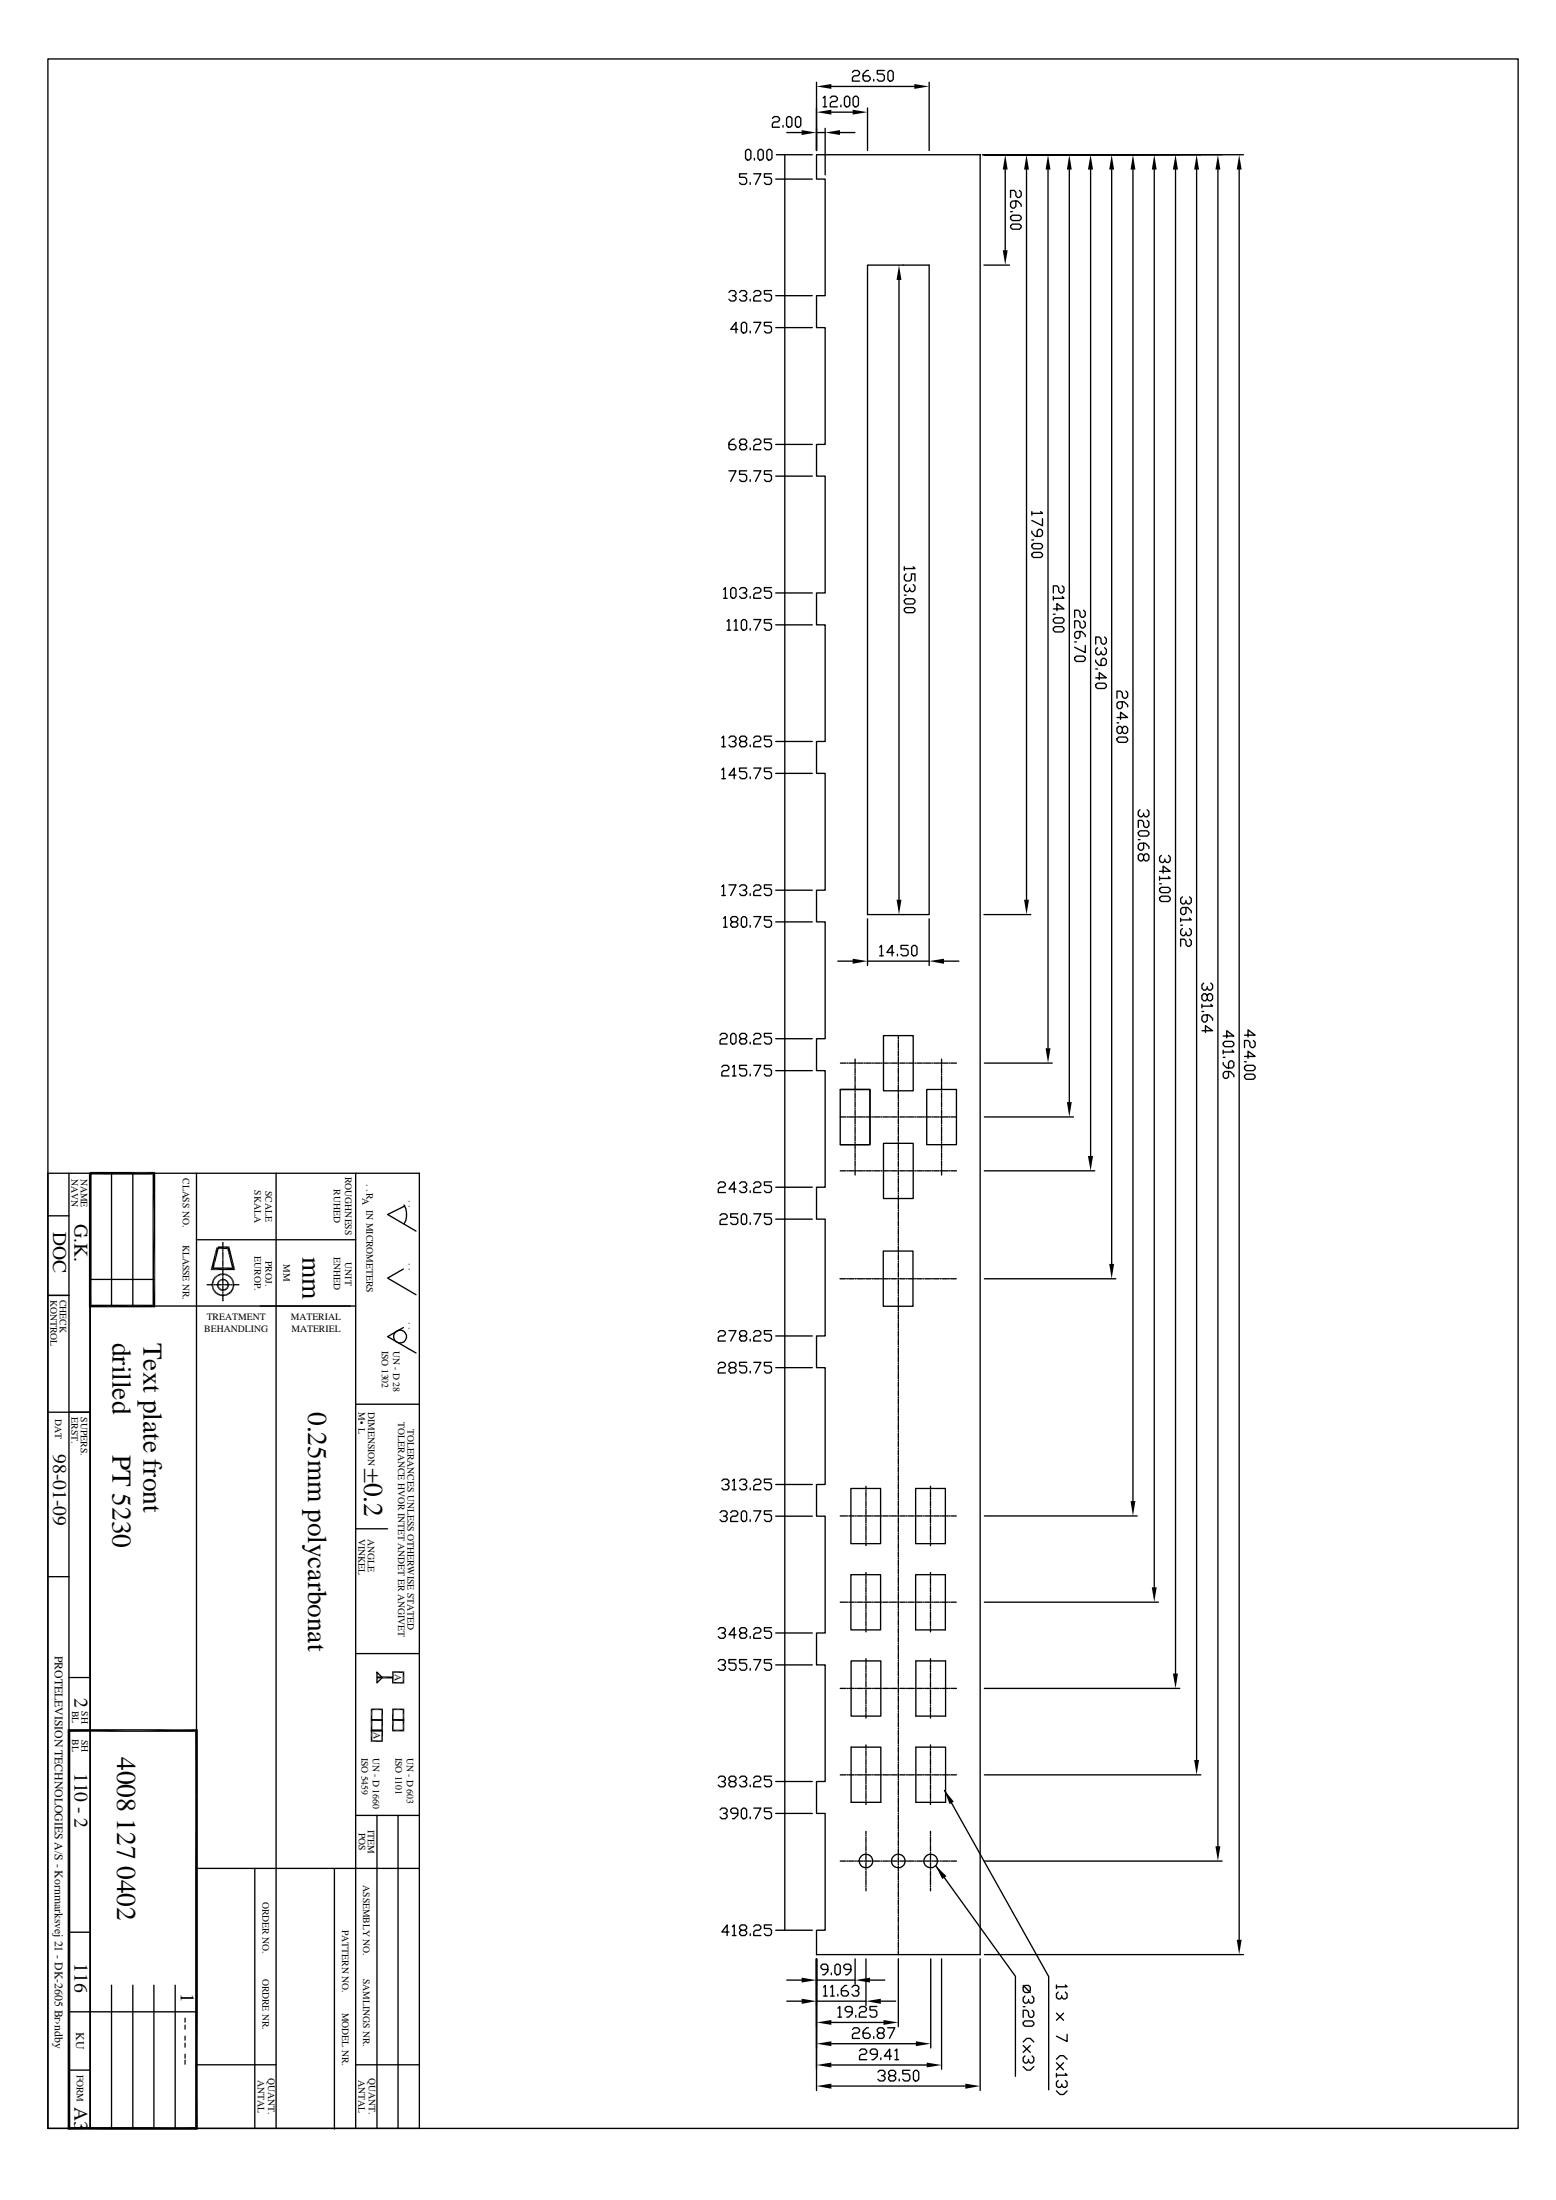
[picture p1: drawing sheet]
<svg xmlns="http://www.w3.org/2000/svg" width="297mm" height="420mm" viewBox="0 0 297 420" stroke-linecap="round" stroke-linejoin="round" font-family="sans-serif">
<g fill="none" stroke="#000" stroke-width=".25">
<path d="M9.1 11.3h280.7v395.2h-280.7zM155.9 15.7v13M157.1 18.7l.4-.3v2M158.5 18.7l.3-.3h.7l.4 .3v.4l-.4 .3h-.7l-.3 .3v.7h1.4M158.7 16.5h15.8M161.2 18.7l.3-.3h.4l.3 .3v1.4l-.3 .3h-.4l-.3-.3zM162.7 13.8l.4-.3h.6l.4 .3v.3l-.4 .4h-.6l-.4 .3v.7h1.4M162.9 18.7l.3-.3h.3l.4 .3v1.4l-.4 .3h-.3l-.3-.3zM165.8 13.5h-.4l-.6 .6v1.1l.3 .3h.7l.3-.3v-.4l-.3-.3h-1M166.8 15.2v.3M168.8 13.5h-1.3v.6h1l.3 .4v.7l-.3 .3h-.7l-.3-.3M169.5 13.8l.3-.3h.4l.3 .3v1.4l-.3 .3h-.4l-.3-.3z"/>
<path d="M177.4 15.7v13M142.3 28.9l.4-.4h.3l.3 .4v1.3l-.3 .4h-.3l-.4-.4zM142.5 33.2h-1.3v.7h1l.3 .3v.7l-.3 .3h-.7l-.3-.3M143.2 34.9v.3M143.9 33.2h1.3l-1 2M144 30.2v.4M144.7 28.9l.3-.4h.4l.3 .4v1.3l-.3 .4h-.4l-.3-.4zM146.7 28.5h.3l.4 .4v1.3l-.4 .4h-.3l-.3-.4v-1.3zM147.3 33.2h-1.4v.7h1l.4 .3v.7l-.4 .3h-.6l-.4-.3M147.4 22.6l.4-.3h.7l.3 .3v.3l-.3 .4h-.7l-.4 .3v.7h1.4M148.1 34.2h7M148.2 29.5h6.9"/>
<path d="M149.5 24v.3M149.8 29.5v339.1M150.2 25.3h2.8M150.5 22.3h.3l.4 .3v1.4l-.4 .3h-.3l-.3-.3v-1.4zM152.2 22.3h.3l.4 .3v1.4l-.4 .3h-.3l-.4-.3v-1.4zM155.9 29.5h31.2v343.8h-31.2v-4.7h1.6v-22.3h-1.6v-6.1h1.6v-22.2h-1.6v-6.1h1.6v-22.3h-1.6v-6.1h1.6v-22.3h-1.6v-6.1h1.6v-22.3h-1.6v-6.1h1.6v-22.2h-1.6v-6.1h1.6v-22.3h-1.6v-6.1h1.6v-22.3h-1.6v-6.1h1.6v-22.3h-1.6v-6.1h1.6v-22.3h-1.6v-6h1.6v-22.3h-1.6v-6.1h1.6v-22.3h-1.6zM155.9 25.3h1.6M157.1 20.4h.7M157.5 24.5v8.9M158.7 21.4h4.1M160.4 25.3h2.8M160.5 20.1v.3"/>
<path d="M165.6 20.6v8.1M187.5 29.5h49.9M191.9 32.4v15.4M193.9 38.4v1l-.3 .4h-.3l-.4-.4v-.7l.4-.3h1l.6 .7v.3M194.6 36.4l.3 .3v.7l-.3 .3h-.3l-.4-.3v-.7l-.3-.3h-.7v1.3M196 32.4v139.4M200.1 32.4v167.8M204.1 32.4v178.1M208.2 32.4v188.4M212.2 32.4v209M216.3 32.4v254.3M220.3 32.4v270.7"/>
<path d="M224.4 32.4v287.2M228.4 32.4v303.7M232.5 32.4v320.2M236.6 32.4v338.1M139.1 55.8l.4-.3h.7l.3 .3v.4l-.3 .3h-.4M140.2 56.5l.3 .3v.3l-.3 .4h-.7l-.4-.4M141.2 55.8l.3-.3h.7l.3 .3v.4l-.3 .3h-.3M142.2 56.5l.3 .3v.3l-.3 .4h-.7l-.3-.4M143.2 57.1v.4M143.9 55.8l.3-.3h.7l.3 .3v.4l-.3 .3h-.7l-.3 .3v.7h1.3M147.3 55.5h-1.4v.7h1l.4 .3v.6l-.4 .4h-.6l-.4-.4M148.1 56.5h7"/>
<path d="M165.6 50.6h11.8v124.1h-11.8zM171.6 53.5v118.3M172.4 50.6h.1M187.8 50.6h4.9M192.9 41.4l.4-.3h1.3l.3 .3v.4l-.3 .3h-1.3l-.4-.3zM192.9 43.1l.4-.3h1.3l.3 .3v.3l-.3 .4h-1.3l-.4-.4zM192.9 40.4h.4M140.8 62.9h-1.3l1-1.3v2M141.9 61.6h.3l.3 .3v1.3l-.3 .4h-.3l-.4-.4v-1.3zM143.2 63.2v.4M143.9 61.6h1.3l-1 2M147.3 61.6h-1.4v.6h1l.4 .4v.6l-.4 .4h-.6l-.4-.4"/>
<path d="M148.1 62.6h7M139.1 89.9h1.4l-1 2M140.2 83.9h-.4l-.7 .6v1.1l.4 .3h.7l.3-.3v-.4l-.3-.3h-1.1M141.5 84.9l-.3-.4v-.3l.3-.3h.7l.3 .3v.3l-.3 .4h-.7l-.3 .3v.4l.3 .3h.7l.3-.3v-.4l-.3-.3M142.5 89.9h-1.3v.7h1l.3 .3v.7l-.3 .3h-.7l-.3-.3M143.2 85.6v.3M143.2 91.6v.3M143.9 89.9h1.3l-1 2M143.9 84.2l.3-.3h.7l.3 .3v.3l-.3 .4h-.7l-.3 .3v.7h1.3M147.3 89.9h-1.4v.7h1l.4 .3v.7l-.4 .3h-.6l-.4-.3M147.3 83.9h-1.4v.6h1l.4 .4v.7l-.4 .3h-.6l-.4-.3M148.1 90.9h7"/>
<path d="M148.1 84.9h7M197 97.7v.7M198.7 97.7l.3 .3h-2M199 99.1v1.3l-2-1M138.1 112.6l.4-.4v2.1M138.1 114.3h.7M138.8 118.7l.3-.4v2.1M139.8 112.2h.4l.3 .4v1.3l-.3 .4h-.4l-.3-.4v-1.3zM140.2 118.7l.3-.4v2.1M141.2 112.6l.3-.4h.7l.3 .4v.3l-.3 .3h-.3M141.5 118.7l.4-.4h.3l.3 .4v1.3l-.3 .4h-.3l-.4-.4zM142.2 113.2l.3 .4v.3l-.3 .4h-.7l-.3-.4"/>
<path d="M143.2 113.9v.4M143.9 118.3h1.3l-1 2.1M143.9 112.6l.3-.4h.7l.3 .4v.3l-.3 .3h-.7l-.3 .4v.7h1.3M147.3 118.3h-1.4v.7h1l.4 .3v.7l-.4 .4h-.6l-.4-.4M147.3 112.2h-1.4v.7h1l.4 .3v.7l-.4 .4h-.6l-.4-.4M148.1 119.3h7M148.1 113.2h7M172.6 114.7l.4-.4h1.3l.4 .4v.3l-.4 .4h-1.3l-.4-.4zM172.6 116.3l.4-.3h1.3l.4 .3v.4l-.4 .3h-1.3l-.4-.3zM172.6 108.2v.7M172.6 113.7h.4M173 109.6l-.4 .3v.7l.4 .4h.7l.3-.4v-1h.7v1.4"/>
<path d="M173 111.6l-.4 .4v.6l.4 .4h.3l.4-.4M174.3 108.2l.4 .4h-2.1M174.3 111.6l.4 .4v.6l-.4 .4h-.3l-.3-.4v-.3M197 101.4v.4l.7 .6h1l.3-.3v-.7l-.3-.3h-.4l-.3 .3v1M197 104.1l.3-.3h1.4l.3 .3v.4l-.3 .3h-1.4l-.3-.3zM197 105.8l.3-.3h1.4l.3 .3v.4l-.3 .3h-1.4l-.3-.3zM197 103.1h.3M201.1 116.3h2l-1.3-1v1.3M201.1 118.3l.3-.3h1.4l.3 .3v.4l-.3 .3h-1.4l-.3-.3zM201.1 113.9v.7M201.1 117.3h.3M202.8 111.9l.3 .3v.7l-.3 .3h-.4l-.3-.3v-.7l-.3-.3h-.7v1.3"/>
<path d="M202.8 113.9l.3 .4h-2M206.8 116.5l.4 .4v.7l-.4 .3h-.3l-.3-.3v-.7l-.4-.4h-.7v1.4M206.8 118.6l.4 .3v.7l-.4 .3h-.3l-.3-.3v-.7l-.4-.3h-.7v1.3M138.8 120.4h.7M140.2 120.4h.6M143.2 120v.4M201.1 120l.3-.3h1.4l.3 .3v.4l-.3 .3h-1.4l-.3-.3zM205.1 125.6l.4-.3h1.3l.4 .3v.4l-.4 .3h-1.3l-.4-.3zM205.1 122.6h.4M206.2 120.6v1l-.4 .3h-.3l-.4-.3v-.7l.4-.3h1l.7 .7v.3M207.2 123.3v1.3l-2.1-1M209.2 126.1v.3l.6 .7h1.1l.3-.4v-.6l-.3-.4h-.4l-.3 .4v1"/>
<path d="M209.2 129.5h2l-1.4-1.1v1.4M209.2 130.8l.3-.3h1.4l.3 .3v.3l-.3 .4h-1.4l-.3-.4zM209.2 127.8h.3M209.5 123.7l-.3 .3v.7l.3 .4h.3l.4-.4M210.9 121.7l.3 .3v.7l-.3 .3h-.4l-.3-.3v-.7l-.4-.3h-.6v1.3M210.9 123.7l.3 .3v.7l-.3 .4h-.4l-.3-.4v-.3M213.2 137h2.1l-1.4-1v1.4M213.2 138h.4M214.2 134v1l-.3 .3h-.3l-.4-.3v-.7l.4-.3h1l.7 .7v.3M214.2 139.1l.4-.4h.3l.4 .4v.6l-.4 .4h-.3l-.4-.4v-.6l-.3-.4h-.3l-.4 .4v.6l.4 .4h.3l.3-.4M214.9 132l.4 .3v.7l-.4 .4h-.3l-.4-.4v-.7l-.3-.3h-.7v1.4M137.8 147l.3-.3v2"/>
<path d="M137.8 140.9l.3-.3v2M137.8 148.7h.7M137.8 142.6h.7M139.1 140.9l.4-.3h.7l.3 .3v.4l-.3 .3h-.4M140.2 141.6l.3 .3v.4l-.3 .3h-.7l-.4-.3M140.5 148h-1.4l1.1-1.3v2M141.5 141.6l-.3-.3v-.4l.3-.3h.7l.3 .3v.4l-.3 .3h-.7l-.3 .3v.4l.3 .3h.7l.3-.3v-.4l-.3-.3M142.5 146.7h-1.3v.7h1l.3 .3v.7l-.3 .3h-.7l-.3-.3M143.2 142.3v.3M143.2 148.4v.3M143.9 146.7h1.3l-1 2M143.9 140.9l.3-.3h.7l.3 .3v.4l-.3 .3h-.7l-.3 .3v.7h1.3"/>
<path d="M147.3 146.7h-1.4v.7h1l.4 .3v.7l-.4 .3h-.6l-.4-.3M147.3 140.6h-1.4v.7h1l.4 .3v.7l-.4 .3h-.6l-.4-.3M148.1 147.7h7M148.1 141.6h7M213.6 140.8h1.3l.4 .3v.3l-.4 .4h-1.3l-.4-.4v-.3zM217.3 159l.3-.3h1.4l.3 .3v.3l-.3 .4h-1.4l-.3-.4zM217.6 154.6l-.3 .4v.7l.3 .3h.4l.3-.3M219 154.6l.3 .4v.7l-.3 .3h-.3l-.4-.3v-.4M219 156.7l.3 .3v.7l-.3 .3h-.3l-.4-.3v-.7l-.3-.3h-.7v1.3M137.8 169.3l.3-.3v2M137.8 171h.7M138.1 175.4l.4-.4v2.1"/>
<path d="M138.1 177.1h.7M139.1 169h1.4l-1 2M139.8 176.1l-.3-.4v-.3l.3-.4h.7l.3 .4v.3l-.3 .4h-.7l-.3 .3v.3l.3 .4h.7l.3-.4v-.3l-.3-.3M141.2 169.3l.3-.3h.7l.3 .3v.4l-.3 .3h-.3M141.5 175.4l.4-.4h.3l.3 .4v1.3l-.3 .4h-.3l-.4-.4zM142.2 170l.3 .3v.4l-.3 .3h-.7l-.3-.3M143.2 170.7v.3M143.2 176.7v.4M143.9 175h1.3l-1 2.1M143.9 169.3l.3-.3h.7l.3 .3v.4l-.3 .3h-.7l-.3 .3v.7h1.3M147.3 175h-1.4v.7h1l.4 .4v.6l-.4 .4h-.6l-.4-.4M147.3 169h-1.4v.7h1l.4 .3v.7l-.4 .3h-.6l-.4-.3"/>
<path d="M148.1 176.1h7M148.1 170h7M165.6 175.5v8.9M172.4 174.7h.1M177.4 175.5v8.9M187.8 174.7h9M217.3 160.4h.3M218.3 161v1.1l-.3 .3h-.4l-.3-.3v-.7l.3-.4h1.1l.6 .7v.4M218.3 163.4l.4-.3h.3l.3 .3v.7l-.3 .3h-.3l-.4-.3v-.7l-.3-.3h-.4l-.3 .3v.7l.3 .3h.4l.3-.3M221.4 166.4h2l-1.4-1v1.4M221.4 167.4v.7M221.4 168.8h.3"/>
<path d="M221.7 163.4l-.3 .3v.7l.3 .3h.3l.4-.3M221.7 169.5h1.4l.3 .3v.3l-.3 .4h-1.4l-.3-.4v-.3zM221.7 171.2h1.4l.3 .3v.3l-.3 .4h-1.4l-.3-.4v-.3zM223.1 163.4l.3 .3v.7l-.3 .3h-.4l-.3-.3v-.4M223.1 167.4l.3 .4h-2M225.4 175.3v.7M225.4 176.7h.3M225.7 171.3l-.3 .3v.7l.3 .3h.4l.3-.3M225.7 177.3l-.3 .4v.7l.3 .3h.4l.3-.3M226.4 173.3v1l-.3 .4h-.4l-.3-.4v-.6l.3-.4h1l.7 .7v.3M227.1 171.3l.3 .3v.7l-.3 .3h-.4l-.3-.3v-.3M227.1 175.3l.3 .4h-2"/>
<path d="M227.1 177.3l.3 .4v.7l-.3 .3h-.4l-.3-.3v-.4M227.1 179.4l.3 .3v.7l-.3 .3h-.4l-.3-.3v-.7l-.3-.3h-.7v1.3M137.5 197.7l.3-.3h.7l.3 .3v.3l-.3 .4h-.7l-.3 .3v.7h1.3M139.8 197.4h.4l.3 .3v1.4l-.3 .3h-.4l-.3-.3v-1.4zM141.5 198.4l-.3-.4v-.3l.3-.3h.7l.3 .3v.3l-.3 .4h-.7l-.3 .3v.4l.3 .3h.7l.3-.3v-.4l-.3-.3M143.2 199.1v.3M143.9 197.7l.3-.3h.7l.3 .3v.3l-.3 .4h-.7l-.3 .3v.7h1.3M147.3 197.4h-1.4v.6h1l.4 .4v.7l-.4 .3h-.6l-.4-.3M148.1 198.4h7M159.9 183.6h2.9M165.6 183.6h11.8M167.9 180.9l.4-.3v1.9"/>
<path d="M167.9 182.5h.7M168.7 197.8h5.6v10.5h-5.6zM170.6 181.9h-1.3l1-1.3v1.9M171.3 182.2v.3M171.5 197.8v.7M171.5 198.7v.2M171.5 199.1v1M173.4 180.6h-1.4v.6h1l.4 .4v.6l-.4 .3h-.7l-.3-.3M174.4 180.6h.3l.3 .3v1.3l-.3 .3h-.3l-.4-.3v-1.3zM180.2 183.6h2.8M229.4 196.8h2.1l-1.4-.9v1.3M229.4 191.8v.7"/>
<path d="M229.4 193.2h.4M229.8 187.7l-.4 .4v.7l.4 .3h.3l.4-.3M230.5 190.1l.3-.3h.3l.4 .3v.7l-.4 .3h-.3l-.3-.3v-.7l-.4-.3h-.3l-.4 .3v.7l.4 .3h.3l.4-.3M230.5 193.8v1.1l-.4 .3h-.3l-.4-.3v-.7l.4-.4h1l.7 .7v.4M231.1 187.7l.4 .4v.7l-.4 .3h-.3l-.3-.3v-.4M231.1 191.8l.4 .4h-2.1M233.5 197.9h2l-1.3-1.1v1.4M233.5 199.2l.3-.3h1.4l.3 .3v.4l-.3 .3h-1.4l-.3-.3zM237.6 197.7h2l-1.3-1v1.3M239.3 198.7l.3 .4v.6l-.3 .4h-.4l-.3-.4v-.6l-.3-.4h-.7v1.4M137.8 203.8l.3-.3h.7l.3 .3v.3l-.3 .4h-.7l-.3 .3v.7h1.3M139.8 203.8l.4-.3v2"/>
<path d="M139.8 205.5h.7M142.5 203.5h-1.3v.6h1l.3 .4v.6l-.3 .4h-.7l-.3-.4M143.2 205.1v.4M143.9 203.5h1.3l-1 2M147.3 203.5h-1.4v.6h1l.4 .4v.6l-.4 .4h-.6l-.4-.4M148.1 204.5h7M160.4 208.1h5.7v10.5h-5.7zM160.4 208.1h5.7v10.5h-5.7M160.4 213.3h1.1M160.4 203h1.1M161.7 203h.2M161.7 213.3h.2"/>
<path d="M162.1 213.3h1M162.1 203h1M163.2 202.3v1M163.2 203.5v.2M163.2 203.9v1M163.2 205.1v.2M163.2 205.5v1M163.2 206.8v.1M163.2 207.1v1.1M163.2 208.4v.2M163.2 208.8v1M163.2 210v.2"/>
<path d="M163.2 210.4v1M163.2 211.6v.2M163.2 212v1M163.2 213.2v.2M163.2 213.6v1M163.2 214.8v.3M163.2 215.3v1M163.2 216.5v.2M163.2 216.9v1M163.2 218.1v.2M163.2 218.5v1M163.2 219.7v.2"/>
<path d="M163.3 203h.2M163.3 213.3h.2M163.7 203h1M163.7 213.3h1M164.9 213.3h.2M164.9 203h.2M165.3 203h1M165.3 213.3h1M166.5 203h.3M166.5 213.3h.2M166.9 213.3h1M167 203h1"/>
<path d="M168.1 203h.3M168.1 213.3h.3M168.6 203h1M168.6 213.3h1M168.7 218.4h5.6v10.5h-5.6zM169.8 213.3h.2M169.8 203h.2M170.2 203h1M170.2 213.3h1M171.4 203h.2M171.4 213.3h.2M171.5 200.3v.2"/>
<path d="M171.5 200.7v1M171.5 201.9v.2M171.5 202.3v1M171.5 203.5v.3M171.5 204v1M171.5 205.1v.3M171.5 205.6v1M171.5 206.8v.2M171.5 207.2v1M171.5 208.4v.2M171.5 208.8v1M171.5 210v.2"/>
<path d="M171.5 210.4v1.1M171.5 211.7v.1M171.5 212v1.1M171.5 213.3v.2M171.5 213.7v1M171.5 214.9v.2M171.5 215.3v1M171.5 216.5v.2M171.5 216.9v1M171.5 218.1v.3M171.5 218.5v1M171.5 219.8v.2"/>
<path d="M171.8 213.3h1M171.8 203h1M173 203h.2M173 213.3h.2M173.4 213.3h1M173.4 203h1.1M174.6 213.3h.2M174.7 203h.1M175 203h1.1M175 213.3h1.1M176.2 213.3h.2M176.3 203h.2"/>
<path d="M176.7 203h1M176.7 213.3h1M176.9 208.1h5.7v10.5h-5.7zM177.9 203h.2M177.9 213.3h.2M178.3 213.3h1M178.3 203h1M179.5 203h.2M179.5 213.3h.2M179.7 202.3v1M179.7 203.5v.2M179.7 203.9v1"/>
<path d="M179.7 205.1v.2M179.7 205.5v1M179.7 206.8v.1M179.7 207.1v1.1M179.7 208.4v.2M179.7 208.8v1M179.7 210v.2M179.7 210.4v1M179.7 211.6v.2M179.7 212v1M179.7 213.2v.2M179.7 213.6v1"/>
<path d="M179.7 214.8v.3M179.7 215.3v1M179.7 216.5v.2M179.7 216.9v1M179.7 218.1v.2M179.7 218.5v1M179.7 219.7v.2M179.9 203h1M179.9 213.3h1M181.1 213.3h.2M181.1 203h.3M181.5 203h1.1"/>
<path d="M181.5 213.3h1.1M187.9 203h13M187.9 213.3h17M233.5 202.9v.4l.7 .7h1l.3-.4v-.7l-.3-.3h-.3l-.4 .3v1.1M233.5 200.6v.7M233.5 201.9h.3M234.5 204.6v1.1l-.3 .3h-.4l-.3-.3v-.7l.3-.4h1.1l.6 .7v.4M235.2 200.6l.3 .3h-2M237.6 201.8h2l-1.3-1.1v1.4M237.6 203.8l.3-.3h1.4l.3 .3v.3l-.3 .4h-1.4l-.3-.4zM237.6 205.5l.3-.4h1.4l.3 .4v.3l-.3 .3h-1.4l-.3-.3zM237.6 202.8h.3"/>
<path d="M9.1 232.2h4.1M9.1 224.1h71v182.4h-71zM13.2 224.1v182.4M17.2 224.1v182.4v-182.4M17.2 224.1v45.6h-4M21.3 224.1v25.3M25.4 224.1v25.3M37.5 236.8h30.4M37.5 224.1v182.4M42.5 237.3v1.2M42.5 238.7v.2M42.5 239.1v1"/>
<path d="M52.7 224.1v182.4M67.9 224.1v182.4M77.1 230.1a3.7 3.7 0 0 1 0 3.7M77.3 230.3l-3.3 1.6 5.4 3.2M137.1 226.1l.4-.4h.6l.4 .4v.3l-.4 .3h-.6l-.4 .4v.7h1.4M137.5 232.2l.3-.4h.7l.3 .4v.3l-.3 .3h-.7l-.3 .4v.6h1.3M140.5 227.1h-1.4l1.1-1.4v2.1M140.8 231.8h-1.3v.7h1l.3 .3v.7l-.3 .3h-.7l-.3-.3M141.2 226.1l.3-.4h.7l.3 .4v.3l-.3 .3h-.3M141.9 231.8h.3l.3 .4v1.3l-.3 .3h-.3l-.4-.3v-1.3zM142.2 226.7l.3 .4v.3l-.3 .4h-.7l-.3-.4M143.2 227.4v.4"/>
<path d="M143.2 233.5v.3M143.9 231.8h1.3l-1 2M143.9 226.1l.3-.4h.7l.3 .4v.3l-.3 .3h-.7l-.3 .4v.7h1.3M147.3 231.8h-1.4v.7h1l.4 .3v.7l-.4 .3h-.6l-.4-.3M147.3 225.7h-1.4v.7h1l.4 .3v.7l-.4 .4h-.6l-.4-.4M148.1 232.8h7M148.1 226.7h7M160.4 223.6h1.1M161.7 223.6h.2M162.1 223.6h1M163.2 220.1v1M163.2 221.3v.2"/>
<path d="M163.2 221.7v1.1M163.2 223v.1M163.2 223.4v1M163.3 223.6h.2M163.7 223.6h1M164.9 223.6h.2M165.3 223.6h1M166.5 223.6h.2M166.9 223.6h1M168.1 223.6h.3M168.6 223.6h1M168.6 238.9h5.7v10.6h-5.7z"/>
<path d="M169.8 223.6h.2M170.2 223.6h1M171.4 223.6h.2M171.5 220.2v1M171.5 221.4v.2M171.5 221.8v1M171.5 223v.2M171.5 223.4v1M171.5 224.6v.2M171.5 225v1M171.5 226.2v.2M171.5 226.7v1"/>
<path d="M171.5 227.9v.1M171.5 228.3v1M171.5 229.5v.2M171.5 229.9v1M171.5 231.1v.2M171.5 231.5v1M171.5 232.7v.2M171.5 233.1v1M171.5 234.4v.2M171.5 234.7v1.1M171.5 236v.2M171.5 236.4v1"/>
<path d="M171.5 237.6v.2M171.5 238v1M171.5 239.2v.2M171.5 239.6v1M171.8 223.6h1M173 223.6h.2M173.4 223.6h1M174.6 223.6h.2M175 223.6h1.1M176.2 223.6h.2M176.7 223.6h1M177.9 223.6h.2"/>
<path d="M178.3 223.6h1M179.5 223.6h.2M179.7 220.1v1M179.7 221.3v.2M179.7 221.7v1.1M179.7 223v.1M179.7 223.4v1M179.9 223.6h1M181.1 223.6h.2M181.5 223.6h1.1M187.9 223.6h21.1M9.1 247.4h4.1"/>
<path d="M17.2 249.4h50.7M17.2 244.3h12.2M39.5 245.4h1.1M40.9 245.4h.2M41.2 245.4h1M42.5 245.4h.2M42.5 247.2l.1 1.2M42.5 240.3v.2M42.5 240.7v1M42.5 241.9v.2M42.5 242.3v1M42.5 243.5v.3"/>
<path d="M42.5 244v1M42.5 245.2v.2M42.5 245.6v1M42.5 246.8v.2M42.9 245.4h1M44.1 245.4h.2M44.5 245.4h1.1M75.3 255.9a1.22 1.22 0 0 1 1-1.9 1.22 1.22 0 0 1 1.2 1.8 1.22 1.22 0 0 1-2.1 .2M77 253.5l-3 1.8 5.4 3.1M77 242.4l-3 1.7 5.4 3.2M137.1 254.5l.4-.4h.6l.4 .4v.3l-.4 .3h-.6l-.4 .3v.7h1.4M139.1 254.1h1.4l-1 2"/>
<path d="M141.5 255.1l-.3-.3v-.3l.3-.4h.7l.3 .4v.3l-.3 .3h-.7l-.3 .3v.4l.3 .3h.7l.3-.3v-.4l-.3-.3M143.2 255.8v.3M143.9 254.5l.3-.4h.7l.3 .4v.3l-.3 .3h-.7l-.3 .3v.7h1.3M147.3 254.1h-1.4v.7h1l.4 .3v.7l-.4 .3h-.6l-.4-.3M148.1 255.1h7M160.4 244.2h1M161.6 244.2h.2M162 244.2h1M163.2 244.2h.2M163.7 244.2h1M164.8 244.2h.3M165.3 244.2h1"/>
<path d="M166.5 244.2h.2M166.9 244.2h1M168.1 244.2h.2M168.5 244.2h1M169.7 244.2h.2M170.1 244.2h1.1M171.4 244.2h.1M171.5 240.8v.2M171.5 241.3v.9M171.5 242.4v.3M171.5 242.9v1M171.5 244.1v.2"/>
<path d="M171.5 244.5v1M171.5 245.7v.2M171.5 246.1v1M171.5 247.3v.2M171.5 247.7v1.1M171.5 248.9v.2M171.5 249.3v1.1M171.5 250.6v.2M171.5 251v1M171.5 252.2v.2M171.5 252.6v1M171.5 253.8v.2"/>
<path d="M171.5 254.2v1M171.5 255.4v.2M171.5 255.8v1M171.5 257v.3M171.5 257.5v1M171.5 258.7v.2M171.5 259.1v1M171.7 244.2h1.1M173 244.2h.2M173.4 244.2h1M174.6 244.2h.2M175 244.2h1"/>
<path d="M176.2 244.2h.2M176.6 244.2h1M177.8 244.2h.3M178.2 244.2h1M179.5 244.2h.2M179.9 244.2h1M181.1 244.2h.2M181.5 244.2h1M187.9 244.2h25.1M9.1 269.7h8.1v50.7h-4M67.9 268.2h12.2M137.1 260.5l.4-.3h.6l.4 .3v.4l-.4 .3h-.6l-.4 .3v.7h1.4"/>
<path d="M139.5 261.2l-.4-.3v-.4l.4-.3h.7l.3 .3v.4l-.3 .3h-.7l-.4 .3v.4l.4 .3h.7l.3-.3v-.4l-.3-.3M142.5 260.2h-1.3v.7h1l.3 .3v.7l-.3 .3h-.7l-.3-.3M143.2 261.9v.3M143.9 260.2h1.3l-1 2M147.3 260.2h-1.4v.7h1l.4 .3v.7l-.4 .3h-.6l-.4-.3M148.1 261.2h7M171.5 260.3v.2M171.5 260.7v1M171.5 261.9v.2M171.5 262.3v1M171.5 263.5v.2M171.5 263.9v1.1"/>
<path d="M171.5 265.2v.1M171.5 265.6v1M171.5 266.8v.2M171.5 267.2v1M171.5 268.4v.2M171.5 268.8v1M171.5 270v.2M171.5 270.4v1M171.5 271.7v.2M171.5 272v1M171.5 273.3v.2M171.5 273.7v1"/>
<path d="M171.5 274.9v.2M171.5 275.3v1M171.5 276.5v.2M171.5 276.9v1M171.5 278.1v.2M171.5 278.6v.9M171.5 279.7v.3M67.9 292h6.1M137.5 288.9l.3-.4h.7l.3 .4v.3l-.3 .4h-.4M137.8 282.8l.3-.3h.7l.3 .3v.4l-.3 .3h-.3M138.5 289.6l.3 .3v.3l-.3 .4h-.7l-.3-.4M138.8 283.5l.3 .3v.4l-.3 .3h-.7l-.3-.3"/>
<path d="M139.5 288.9l.3-.4h.7l.3 .4v.3l-.3 .4h-.7l-.3 .3v.7h1.3M139.8 282.8l.4-.3v2M139.8 284.5h.7M141.2 282.8l.3-.3h.7l.3 .3v.4l-.3 .3h-.3M141.5 288.9l.4-.4h.3l.3 .4v1.3l-.3 .4h-.3l-.4-.4zM142.2 283.5l.3 .3v.4l-.3 .3h-.7l-.3-.3M143.2 284.2v.3M143.2 290.2v.4M143.9 288.5h1.3l-1 2.1M143.9 282.8l.3-.3h.7l.3 .3v.4l-.3 .3h-.7l-.3 .3v.7h1.3M147.3 288.5h-1.4v.7h1l.4 .4v.6l-.4 .4h-.6l-.4-.4M147.3 282.5h-1.4v.7h1l.4 .3v.7l-.4 .3h-.6l-.4-.3"/>
<path d="M148.1 289.6h7M148.1 283.5h7M160.4 289.5h1.1M161.6 289.5h.2M162.1 289.5h1M162.4 284.3h5.7v10.5h-5.7zM163.3 289.5h.1M163.7 289.5h1M164.9 289.5h.2M165.3 283.8v.6M165.3 284.6v.2M165.3 284.9v1.1"/>
<path d="M165.3 286.2v.2M165.3 286.6v1M165.3 287.8v.2M165.3 288.2v1M165.3 289.4v.2M165.3 289.8v1M165.3 291v.3M165.3 291.5v1M165.3 292.7v.2M165.3 293.1v1M165.3 294.3v.2M165.3 294.7v.5"/>
<path d="M165.3 289.5h1M166.5 289.5h.2M166.9 289.5h1M168.1 289.5h.2M168.5 289.5h1M169.8 289.5h.2M170.1 289.5h1.1M171.4 289.5h.2M171.5 280.2v1M171.5 281.4v.2M171.5 281.8v1M171.5 283v.2"/>
<path d="M171.5 283.4v1M171.5 284.6v.2M171.5 285v1M171.5 286.2v.2M171.5 286.6v1.1M171.5 287.9v.2M171.5 288.2v1.1M171.5 289.5v.2M171.5 289.9v1M171.5 291.1v.2M171.5 291.5v1M171.5 292.7v.2"/>
<path d="M171.5 293.1v1M171.5 294.3v.3M171.5 294.8v.9M171.5 296v.2M171.5 296.4v1M171.5 297.6v.2M171.5 298v1M171.5 299.2v.2M171.5 299.6v1M171.8 289.5h1M173 289.5h.2M173.4 289.5h1"/>
<path d="M174.6 289.5h.2M174.8 284.3h5.7v10.5h-5.7zM175 289.5h1M176.2 289.5h.2M176.7 289.5h1M177.6 283.8v.6M177.6 284.6v.2M177.6 284.9v1.1M177.6 286.2v.2M177.6 286.6v1M177.6 287.8v.2M177.6 288.2v1"/>
<path d="M177.6 289.4v.2M177.6 289.8v1M177.6 291v.3M177.6 291.5v1M177.6 292.7v.2M177.6 293.1v1M177.6 294.3v.2M177.6 294.7v.5M177.8 289.5h.3M178.3 289.5h1M179.5 289.5h.2M179.9 289.5h1"/>
<path d="M181.1 289.5h.2M181.5 289.5h1M187.9 289.5h29.2M9.1 301.1h4.1M67.9 315.8h12.2M72 319.4l1 1-1 1zM137.1 317.3l.4-.4h.6l.4 .4v.3l-.4 .4h-.3M137.1 311.2l.4-.3h.6l.4 .3v.3l-.4 .4h-.3M138.1 318l.4 .3v.3l-.4 .4h-.6l-.4-.4M138.1 311.9l.4 .3v.3l-.4 .4h-.6l-.4-.4M140.5 316.9h-1.4v.7h1.1l.3 .4v.6l-.3 .4h-.7l-.4-.4M140.5 312.2h-1.4l1.1-1.3v2"/>
<path d="M141.5 311.9l-.3-.4v-.3l.3-.3h.7l.3 .3v.3l-.3 .4h-.7l-.3 .3v.3l.3 .4h.7l.3-.4v-.3l-.3-.3M142.5 316.9h-1.3v.7h1l.3 .4v.6l-.3 .4h-.7l-.3-.4M143.2 312.5v.4M143.2 318.6v.4M143.9 316.9h1.3l-1 2.1M143.9 311.2l.3-.3h.7l.3 .3v.3l-.3 .4h-.7l-.3 .3v.7h1.3M147.3 316.9h-1.4v.7h1l.4 .4v.6l-.4 .4h-.6l-.4-.4M147.3 310.9h-1.4v.6h1l.4 .4v.6l-.4 .4h-.6l-.4-.4M148.1 318h7M148.1 311.9h7M160.4 306h1.1M161.6 306h.2"/>
<path d="M162.1 306h1M162.4 300.7h5.7v10.6h-5.7zM162.5 317.2h5.6v10.5h-5.6zM163.3 306h.1M163.7 306h1M164.9 306h.2M165.3 300.3v.5M165.3 301v.2M165.3 301.5v.9M165.3 302.6v.3M165.3 303.1v1M165.3 304.3v.2"/>
<path d="M165.3 304.7v1M165.3 305.9v.2M165.3 306.3v1M165.3 307.5v.2M165.3 307.9v1M165.3 309.1v.2M165.3 309.5v1.1M165.3 310.8v.2M165.3 311.1v.6M165.3 316.8v.5M165.3 317.5v.2M165.3 317.9v1"/>
<path d="M165.3 319.1v.2M165.3 319.5v1M165.3 306h1M166.5 306h.2M166.9 306h1M168.1 306h.2M168.5 306h1M169.8 306h.2M170.1 306h1.1M171.4 306h.2M171.5 300.8v.2M171.5 301.2v1.1"/>
<path d="M171.5 302.4v.2M171.5 302.9v1M171.5 304.1v.2M171.5 304.5v1M171.5 305.7v.2M171.5 306.1v1M171.5 307.3v.2M171.5 307.7v1M171.5 308.9v.2M171.5 309.3v1M171.5 310.6v.2M171.5 311v1"/>
<path d="M171.5 312.2v.2M171.5 312.6v1M171.5 313.8v.2M171.5 314.2v1M171.5 315.4v.2M171.5 315.8v1M171.5 317v.2M171.5 317.5v1M171.5 318.6v.3M171.5 319.1v1M171.8 306h1M173 306h.2"/>
<path d="M173.4 306h1M174.6 306h.2M174.8 300.7h5.7v10.6h-5.7zM174.8 317.2h5.7v10.5h-5.7zM175 306h1M176.2 306h.2M176.7 306h1M177.6 300.3v.5M177.6 301v.2M177.6 301.5v.9M177.6 302.6v.3M177.6 303.1v1"/>
<path d="M177.6 304.3v.2M177.6 304.7v1M177.6 305.9v.2M177.6 306.3v1M177.6 307.5v.2M177.6 307.9v1M177.6 309.1v.2M177.6 309.5v1.1M177.6 310.8v.2M177.6 311.1v.6M177.6 316.8v.5M177.6 317.5v.2"/>
<path d="M177.6 317.9v1M177.6 319.1v.2M177.6 319.5v1M177.8 306h.3M178.3 306h1M179.5 306h.2M179.9 306h1M181.1 306h.2M181.5 306h1M187.9 306h33.2M13.2 330.5h4M137.1 339.6l.4-.4h.6l.4 .4v.3l-.4 .3h-.3"/>
<path d="M141.2 339.6l.3-.4h.7l.3 .4v.3l-.3 .3h-.3M143.9 339.6l.3-.4h.7l.3 .4v.3l-.3 .3h-.7l-.3 .4v.6h1.3M147.3 339.2h-1.4v.7h1l.4 .3v.7l-.4 .3h-.6l-.4-.3M160.4 322.5h1.1M160.4 339h1.1M161.7 322.5h.2M161.7 339h.2M162.1 322.5h1M162.1 339h1M162.5 333.7h5.6v10.5h-5.6zM163.3 322.5h.2M163.3 339h.2"/>
<path d="M163.7 322.5h1M163.7 339h1M164.9 322.5h.2M164.9 339h.2M165.3 320.8v.1M165.3 321.1v1.1M165.3 322.4v.2M165.3 322.8v1M165.3 324v.2M165.3 324.4v1M165.3 325.6v.2M165.3 326v1"/>
<path d="M165.3 327.2v.2M165.3 327.6v.5M165.3 333.2v.6M165.3 334v.2M165.3 334.4v1M165.3 335.6v.2M165.3 336v1M165.3 337.2v.2M165.3 337.6v1M165.3 338.8v.2M165.3 339.3v1M165.3 322.5h1"/>
<path d="M165.3 339h1M166.5 322.5h.2M166.5 339h.2M166.9 322.5h1M166.9 339h1M168.1 322.5h.3M168.1 339h.3M168.6 322.5h1M168.6 339h1M169.8 322.5h.2M169.8 339h.2M170.2 322.5h1"/>
<path d="M170.2 339h1M171.4 322.5h.2M171.4 339h.2M171.5 320.3v.2M171.5 320.7v1M171.5 321.9v.2M171.5 322.3v1M171.5 323.5v.2M171.5 323.9v1.1M171.5 325.2v.1M171.5 325.5v1.1M171.5 326.8v.2"/>
<path d="M171.5 327.2v1M171.5 328.4v.2M171.5 328.8v1M171.5 330v.2M171.5 330.4v1M171.5 331.6v.3M171.5 332v1M171.5 333.2v.3M171.5 333.7v1M171.5 334.9v.2M171.5 335.3v1M171.5 336.5v.2"/>
<path d="M171.5 336.9v1M171.5 338.1v.2M171.5 338.5v1.1M171.5 339.7v.2M171.8 322.5h1M171.8 339h1M173 322.5h.2M173 339h.2M173.4 322.5h1M173.4 339h1M174.6 322.5h.2M174.6 339h.2"/>
<path d="M174.8 333.7h5.7v10.5h-5.7zM175 322.5h1.1M175 339h1.1M176.2 322.5h.2M176.2 339h.2M176.7 322.5h1M176.7 339h1M177.6 320.8v.1M177.6 321.1v1.1M177.6 322.4v.2M177.6 322.8v1M177.6 324v.2"/>
<path d="M177.6 324.4v1M177.6 325.6v.2M177.6 326v1M177.6 327.2v.2M177.6 327.6v.5M177.6 333.2v.6M177.6 334v.2M177.6 334.4v1M177.6 335.6v.2M177.6 336v1M177.6 337.2v.2M177.6 337.6v1"/>
<path d="M177.6 338.8v.2M177.6 339.3v1M177.9 322.5h.2M177.9 339h.2M178.3 322.5h1M178.3 339h1M179.5 322.5h.2M179.5 339h.2M179.9 322.5h1M179.9 339h1M181.1 322.5h.2M181.1 339h.2"/>
<path d="M181.5 322.5h1.1M181.5 339h1.1M187.9 322.5h37.3M187.9 339h41.3M37.5 356.8h42.6M48.6 356.8v49.7M63.8 357v49.6M67.9 346.7h12.2M72 346.7v59.8M76 346.7v59.8M137.5 345.7l.3-.4h.7l.3 .4v.3l-.3 .3h-.4M138.1 340.2l.4 .4v.3l-.4 .3h-.6l-.4-.3"/>
<path d="M138.5 346.3l.3 .4v.3l-.3 .3h-.7l-.3-.3M139.5 340.2l-.4-.3v-.3l.4-.4h.7l.3 .4v.3l-.3 .3h-.7l-.4 .4v.3l.4 .3h.7l.3-.3v-.3l-.3-.4M140.8 346.3h-1l-.3-.3v-.3l.3-.4h.7l.3 .4v1l-.6 .6h-.4M141.9 345.3h.3l.3 .4v1.3l-.3 .3h-.3l-.4-.3v-1.3zM142.2 340.2l.3 .4v.3l-.3 .3h-.7l-.3-.3M143.2 340.9v.3M143.2 347v.3M143.9 345.3h1.3l-1 2M147.3 345.3h-1.4v.7h1l.4 .3v.7l-.4 .3h-.6l-.4-.3M148.1 346.3h7M148.1 340.2h7M160.4 355.4h1.1"/>
<path d="M161.7 355.4h.2M162.1 355.4h1M163.3 355.4h.2M163.7 355.4h1M164.9 355.4h.2M165.2 356.7a1.29 1.29 0 0 1-1-2 1.29 1.29 0 0 1 2.2 0 1.29 1.29 0 0 1-1.1 2M165.3 340.4v.3M165.3 340.9v1M165.3 342.1v.2M165.3 342.5v1M165.3 343.7v.2M165.3 344.1v.5"/>
<path d="M165.3 349.8v.5M165.3 350.4v.2M165.3 350.9v1M165.3 352.1v.2M165.3 352.5v1M165.3 353.7v.2M165.3 354.1v1M165.3 355.3v.2M165.3 355.7v1M165.3 357v.1M165.3 357.3v1.1M165.3 358.6v.2"/>
<path d="M165.3 358.9v1.1M165.3 355.4h1M166.5 355.4h.2M166.9 355.4h1M168.1 355.4h.3M168.6 355.4h1M169.8 355.4h.2M170.2 355.4h1M171.4 356.7a1.29 1.29 0 0 1-1.1-2 1.29 1.29 0 0 1 2.3 0 1.29 1.29 0 0 1-1.1 2M171.4 355.4h.2M171.5 340.1v1.1M171.5 341.4v.2"/>
<path d="M171.5 341.8v1M171.5 343v.2M171.5 343.4v1M171.5 344.6v.2M171.5 345v1M171.5 346.2v.2M171.5 346.6v1M171.5 347.9v.2M171.5 348.2v1M171.5 349.5v.2M171.5 349.9v1M171.5 351.1v.2"/>
<path d="M171.5 351.5v1M171.5 352.7v.2M171.5 353.1v1M171.5 354.3v.2M171.5 354.8v1M171.5 355.9v.3M171.5 356.4v1M171.5 357.6v.2M171.5 358v1M171.5 359.2v.2M171.5 359.6v1M171.8 355.4h1"/>
<path d="M173 355.4h.2M173.4 355.4h1M174.6 355.4h.2M175 355.4h1.1M176.2 355.4h.2M176.7 355.4h1M177.6 356.7a1.29 1.29 0 0 1-1.1-2 1.29 1.29 0 0 1 2.2 0 1.29 1.29 0 0 1-1 2M177.6 340.4v.3M177.6 340.9v1M177.6 342.1v.2M177.6 342.5v1M177.6 343.7v.2"/>
<path d="M177.6 344.1v.5M177.6 349.8v.5M177.6 350.4v.2M177.6 350.9v1M177.6 352.1v.2M177.6 352.5v1M177.6 353.7v.2M177.6 354.1v1M177.6 355.3v.2M177.6 355.7v1M177.6 357v.1M177.6 357.3v1.1"/>
<path d="M177.6 358.6v.2M177.6 358.9v1.1M177.9 355.4h.2M178.3 355.4h1M178.6 356.3l15.2 21.1v19.1M179.5 355.4h.2M179.9 355.4h1M180.3 341.9l19.9 35.6v21.6M181.1 355.4h.2M181.5 355.4h1.1M187.9 355.4h45.4M13.2 369h4"/>
<path d="M21.3 379.1v27.4M25.4 379.1v27.4M29.4 379.1v27.4M33.4 379.1v27.4M139.1 369h-1.3l1-1.4v2.1M139.8 368l.4-.4v2.1M139.8 369.7h.7M141.5 368.6l-.3-.3v-.3l.3-.4h.7l.3 .4v.3l-.3 .3h-.7l-.3 .4v.3l.3 .4h.7l.3-.4v-.3l-.3-.4M143.2 369.3v.4M143.9 368l.3-.4h.7l.3 .4v.3l-.3 .3h-.7l-.3 .4v.7h1.3M147.3 367.6h-1.4v.7h1l.4 .3v.7l-.4 .4h-.6l-.4-.4M148.1 368.6h7"/>
<path d="M150.2 378.2h2.8M155.9 374.1v25.1M155.9 378.2h7.3M157.2 379.5l.4-.3v2M158 376.1h-.9l-.4-.3v-.3l.4-.4h.6l.3 .4v1l-.6 .6h-.3M158.6 379.5l.3-.3v2M158.7 376.8v.3M159.4 375.5l.3-.4h.4l.3 .4v1.3l-.3 .3h-.4l-.3-.3zM161.6 379.2h-.3l-.7 .7v1l.4 .3h.6l.4-.3v-.4l-.4-.3h-1M162.4 376.1h-1l-.3-.3v-.3l.3-.4h.7l.3 .4v1l-.6 .6h-.4M162.6 379.5l.4-.3h.7l.3 .3v.4l-.3 .3h-.4M163.2 374.1v4.9"/>
<path d="M165.3 360.2v.2M165.3 360.6v.5M165.3 374.1v8.9M166.1 378.2h2.8M171.5 360.8v.2M171.5 361.2v1M171.5 362.5v.1M171.5 362.8v1.1M171.5 364.1v.2M171.5 364.5v1M171.5 365.7v.2M171.5 366.1v1"/>
<path d="M171.5 367.3v.2M171.5 367.7v1M171.5 368.9v.2M171.5 369.3v1M171.5 370.5v.3M171.5 371v1M171.5 372.2v.2M171.5 372.6v.7M171.5 374.1v13M177.6 360.2v.2M177.6 360.6v.5M177.7 374.1v17"/>
<path d="M179.7 374.1v21.1M187.1 374.1v25.1M187.9 373.3h49.5M195.3 379.5l.4-.3h.6l.4 .3v.7l-.4 .3h-.6l-.4-.3zM195.3 379.2l1.4 1.3M201.7 379.1v.7M203.4 379.1l.3 .3h-2M13.2 395.4h4M13.2 384.2h24.3M37.5 394.3h15.2M67.9 394.3h12.2M150.2 382.2h2.8"/>
<path d="M155.9 382.2h9.4M157.2 381.2h.7M158.6 381.2h.7M158.7 386.2h10M158.7 390.3h16.1M158.7 394.4h18.2M158.7 398.4h25.6M159.9 380.9v.3M160 383.5l.3-.3v2M160 385.2h.7M162.7 384.2h-1l-.4-.3v-.4l.4-.3h.6l.4 .3v1.1l-.7 .6h-.3M162.7 387.6l.4-.3h.6l.4 .3v.3l-.4 .4h-.6l-.4 .3v.7h1.4"/>
<path d="M163.4 384.9v.3M163.7 380.2l.3 .3v.4l-.3 .3h-.7l-.4-.3M164 383.5l.4-.3h.7l.3 .3v.4l-.3 .3h-.7l-.4 .4v.6h1.4M164.1 391.7l.3-.4h.7l.3 .4v.3l-.3 .3h-.7l-.3 .4v.7h1.3M165.8 387.3h-.4l-.6 .6v1.1l.3 .3h.7l.3-.3v-.4l-.3-.3h-1M166.8 389v.3M167.4 383.2h-1.3v.7h.9l.4 .3v.7l-.4 .3h-.6l-.3-.3M167.5 392.3h-1l-.4-.3v-.3l.4-.4h.6l.4 .4v1l-.7 .7h-.3M167.6 395.7l.3-.3h.7l.4 .3v.4l-.4 .3h-.3M167.8 388.3l-.3-.4v-.3l.3-.3h.7l.3 .3v.3l-.3 .4h-.7l-.3 .3v.4l.3 .3h.7l.3-.3v-.4l-.3-.3M168.1 382.2h2.9M168.1 393v.4"/>
<path d="M168.6 396.4l.4 .3v.4l-.4 .3h-.7l-.3-.3M169.5 387.3h1.3l-1 2M170 396.4l-.4-.3v-.4l.4-.3h.6l.4 .3v.4l-.4 .3h-.6l-.4 .3v.4l.4 .3h.6l.4-.3v-.4l-.4-.3M170.2 392.7h-1.4l1-1.4v2.1M170.9 391.7l.3-.4v2.1M170.9 393.4h.6M171.7 397.1v.3M173.7 395.4h-1.4v.7h1.1l.3 .3v.7l-.3 .3h-.7l-.4-.3M174.7 395.4h.3l.4 .3v1.4l-.4 .3h-.3l-.3-.3v-1.4zM195.3 386.3l.4-.3h1.3l.4 .3v.3l-.4 .4h-1.3l-.4-.4zM195.3 390l.7-.7h.7l.7 .7M195.3 394.7l.7 .7h.7l.7-.7"/>
<path d="M195.3 383.2h.4M195.3 390.7l1.4 1.3M195.7 381.2l-.4 .4v.6l.4 .4h.3l.3-.4M195.7 392.6l-.4 .4v.7l.4 .3h.3l.3-.3M196.7 390.7l-1.4 1.3M197 381.2l.4 .4v.6l-.4 .4h-.3l-.4-.4v-.3M197 383.9l.4 .4v.6l-.4 .4h-.3l-.4-.4v-.6l-.3-.4h-.7v1.4M197 392.6l.4 .4v.7l-.4 .3h-.3l-.4-.3v-.4M201.7 393.3l.7-.7h.6l.7 .7M201.7 399.3l.7 .7h.6l.7-.7M201.7 396v.7M201.7 384.5l1.3 1.3"/>
<path d="M201.7 394l1.3 1.3M202 380.4l-.3 .4v.7l.3 .3h.4l.3-.3M202 397.3l-.3 .4v.7l.3 .3h.4l.3-.3M203 384.5l-1.3 1.3M203 394l-1.3 1.3M203.4 380.4l.3 .4v.7l-.3 .3h-.4l-.3-.3v-.4M203.4 396l.3 .3h-2M203.4 397.3l.3 .4v.7l-.3 .3h-.4l-.3-.3v-.4M203.7 388.5v1.4l-2-1"/>
</g>
<g fill="#000">
<path d="M155.9 16.5l2.8-.5v1zM174.5 16l2.9 .5-2.9 .5zM153 24.8l2.9 .5-2.9 .5zM155.9 21.4l2.8-.4v.9zM157.5 25.3l2.9-.5v1zM162.8 21l2.8 .4-2.8 .5zM191.9 29.5l.5 2.9h-1zM196 29.5l.4 2.9h-.9zM200.1 29.5l.4 2.9h-.9zM204.1 29.5l.5 2.9h-.9zM208.2 29.5l.5 2.9h-1zM212.2 29.5l.5 2.9h-.9z"/>
<path d="M216.3 29.5l.4 2.9h-.9zM220.3 29.5l.5 2.9h-.9zM224.4 29.5l.5 2.9h-1zM228.4 29.5l.5 2.9h-.9zM232.5 29.5l.5 2.9h-1zM236.6 29.5l.4 2.9h-.9zM171.6 50.6l.5 2.9h-.9zM191.4 47.8h1l-.5 2.8zM171.2 171.8h.9l-.5 2.9zM195.5 171.8h.9l-.4 2.9zM162.8 183.1l2.8 .5-2.8 .5zM177.4 183.6l2.8-.5v1z"/>
<path d="M199.6 200.2h.9l-.4 2.8zM203.7 210.5h.9l-.5 2.8zM17 224.1l.5 25.1-.5 .5zM17 224.1h.5v25.1zM17.2 224.3l12.4-.5-.5 .5zM17.2 223.8h12.4l-12.4 .5zM41.3 238.2l-.4 3.9-.7 .5zM41.3 238.2l.5 .1-.9 3.8zM41.6 238.5l2.2-.5-.4 .5zM41.6 238h2.2l-2.2 .5zM207.7 220.8h1l-.5 2.8zM17 249.7l12.1-.5 .5 .5z"/>
<path d="M17 249.7l.5-.5h11.6zM29.1 224.3l.5 25.4-.5-.5zM29.1 224.3l.5-.5v25.9zM40.2 242.6l4.1-.5 .6 .5zM40.4 245.4h.3l-.2 .5zM40.5 244.8l.3 .1-.4 .5zM40.5 245.9h.3l-.1 .6zM40.7 244.3l.2 .1-.4 .4zM40.7 245.4l.1 .5h-.3zM40.7 246.5l.2-.2 .1 .6zM40.8 244.9l-.1 .5h-.3zM40.8 245.9l.1 .4-.2 .2z"/>
<path d="M40.2 242.6l.7-.5h3.4zM40.5 244.8l.4-.4-.1 .5zM40.9 246.3l.3 .4-.2 .2zM41 243.8l.2 .3-.5 .2zM41.2 246.7l.3 .6-.5-.4zM40.7 244.3l.5-.2-.3 .3zM41.2 246.7l.4 .3-.1 .3zM41.4 245.4h.3l-.2 .4zM41.5 244.9l.3 .1-.4 .4zM41.5 245.8l.3-.1-.1 .5zM41 243.8l.5-.3 .1 .3zM41.6 247l.4 .5-.5-.2z"/>
<path d="M41 243.8h.6l-.4 .3zM41.6 247l.5 .2-.1 .3zM41.7 245.4l.1 .3-.3 .1zM41.7 244.6l.3 .2-.5 .1zM42 246l.1 .5-.4-.3zM41.4 245.4l.4-.4-.1 .4zM41.8 245.7l.2 .3-.3 .2zM41.5 244.9l.5-.1-.2 .2zM42 246l.2 .2-.1 .3zM41.5 243.5l.5-.3 .1 .3zM42.1 247.2l.4 .4-.5-.1zM41.5 243.5h.6l-.5 .3z"/>
<path d="M42.1 247.2h.4v.4zM41.7 244.6l.4-.3 .1 .3zM42.2 246.2l.3 .3h-.4zM41.7 244.6h.5l-.2 .2zM42.2 246.2h.3v.3zM42.5 246.2l.5 .3h-.5zM42.5 246.2h.4l.1 .3zM42.1 244.3l.4-.1v.3zM42.1 244.3l.4 .2-.3 .1zM42.5 247.2l.6 .3-.6 .1zM42.5 247.2h.6v.3zM42 243.2h.5v.3z"/>
<path d="M42 243.2l.5 .3h-.4zM42.9 246.2l.3-.2 .2 .2zM42.5 244.2l.4 .4-.4-.1zM42.9 246.2h.5l-.4 .3zM42.5 244.2l.5 .1-.1 .3zM43.1 247.2l.4-.2 .1 .3zM42.5 243.2l.6 .3h-.6zM43.1 247.2l.5 .1-.5 .2zM42.5 243.2h.6v.3zM43.3 245.7l.3 .1-.4 .2zM43 244.3l.2 .5-.3-.2zM43.4 245.4h.3l-.4 .3z"/>
<path d="M43.4 244.6l-.1 .4-.1-.2zM43.2 246l.4-.2-.2 .4zM43 244.3l.4 .3-.2 .2zM43.3 245l.3-.1-.2 .5zM43.5 247l.4-.3 .2 .2zM43.1 243.2l.4 .6-.4-.3zM43.3 245.7l.4-.3-.1 .4zM43.4 244.6l.2 .3-.3 .1zM43.5 247l.6-.1-.5 .4zM43.1 243.2l.5 .3-.1 .3zM43.6 244.9l.1 .5h-.3zM44.2 246.3l.2 .2-.5 .2z"/>
<path d="M43.6 243.5l.3 .6-.4-.3zM43.9 246.7l.5-.2-.3 .4zM43.6 243.5l.5 .3-.2 .3zM44.4 245.9h.3l-.5 .4zM43.9 244.1l.2-.3 .1 .6zM43.4 238.5l1.5 4.1-.6-.5zM44.4 245.4h.3l-.3 .5zM44.2 244.4l.2-.1v.6zM44.2 246.3l.5-.4-.3 .6zM44.4 244.9l.3-.1-.3 .6zM44.1 243.8l.3 .5-.2 .1zM44.7 245.4v.5h-.3z"/>
<path d="M44.4 244.3l.3 .5-.3 .1zM44.7 244.8v.6h-.3zM43.8 238l1.1 4.6-1.5-4.1zM211.8 241.4h.9l-.5 2.8zM215.8 286.7h.9l-.4 2.8zM219.9 303.1h.9l-.5 2.9zM223.9 319.6h1l-.5 2.9zM12.9 330.2l.5 76-.5 .5zM12.9 330.2l.5 .6v75.4zM13.4 330.8l24.4-.6-.5 .6zM12.9 330.2h24.9l-24.4 .6zM70.8 328.3l.3 .3v1.7z"/>
<path d="M72.8 330.7l.3 2-.3-.3zM74.8 328.3l.3 .3v1.7zM228 336.1h.9l-.5 2.9zM178.6 356.3l2.1 2-.8 .6zM180.3 341.8l1.8 2.3-.8 .5zM232 352.6h1l-.5 2.8zM153 377.7l2.9 .5-2.9 .4zM163.2 378.2l2.9-.5v.9zM236.1 370.5h.9l-.4 2.8zM153 381.7l2.9 .5-2.9 .5zM155.9 386.2l2.8-.4v.9zM155.9 390.3l2.8-.5v1z"/>
<path d="M155.9 394.4l2.8-.5v.9zM155.9 398.4l2.8-.5v1zM165.3 382.2l2.8-.5v1zM168.7 385.8l2.8 .4-2.8 .5zM174.8 389.8l2.9 .5-2.9 .5zM176.9 393.9l2.8 .5-2.8 .4zM184.3 397.9l2.8 .5-2.8 .5zM12.9 406.7l24.4-.5 .5 .5zM12.9 406.7l.5-.5h23.9zM37.3 330.8l.5 75.9-.5-.5zM37.3 330.8l.5-.6v76.5z"/>
<path d="M187 29.5h.2v.1z" fill-rule="evenodd"/>
</g>
<path d="M72 320.4h3" fill="none" stroke="#000" stroke-width=".38"/>
<g fill="none" stroke="#000" stroke-width=".3">
<path d="M74.8 319.3h2.4M75 319.2v2.3M77 319.2v2.3M70.8 332.5h2.3M70.8 328.5h2.3M70.8 326.5h2.3M70.9 326.3v6.4M73 326.3v6.4M74.8 328.5h2.4M74.8 326.5h2.4M74.8 321.4h2.4M75 326.3v4.4"/>
<path d="M77 326.3v4.4"/>
</g>
<path d="M70.8 330.5h2.3M74.8 330.5h2.4" fill="none" stroke="#000" stroke-width=".34"/>
<path d="M187.1 29.5h.1" fill="none" stroke="#000" stroke-width=".19"/>
<g font-size="5.2">
<text x="57.7" y="240.1" transform="rotate(90 57.7 240.1)">mm</text>
<text x="21.5" y="256.5" transform="rotate(90 21.5 256.5)">drilled</text>
<text x="27.4" y="256.5" transform="rotate(90 27.4 256.5)">Text plate front</text>
<text x="58.8" y="269.7" transform="rotate(90 58.8 269.7)">0.25mm polycarbonat</text>
<text x="21.5" y="277.8" transform="rotate(90 21.5 277.8)">PT 5230</text>
<text x="69.5" y="280.3" transform="rotate(90 69.5 280.3)">±0.2</text>
<text x="22.4" y="335.5" transform="rotate(90 22.4 335.5)">4008 127 0402</text>
</g>
<g font-size="3.7">
<text x="14.2" y="233.8" transform="rotate(90 14.2 233.8)">G.K.</text>
<text x="10.2" y="235.2" transform="rotate(90 10.2 235.2)">DOC</text>
<text x="10.2" y="277.7" transform="rotate(90 10.2 277.7)">98-01-09</text>
<text x="14.2" y="324.4" transform="rotate(90 14.2 324.4)">2</text>
<text x="14.2" y="338.6" transform="rotate(90 14.2 338.6)">110 - 2</text>
<text x="14.2" y="375" transform="rotate(90 14.2 375)">116</text>
<text x="34.5" y="380.6" transform="rotate(90 34.5 380.6)">1</text>
<text x="34.5" y="385.3" transform="rotate(90 34.5 385.3)">-- -- --</text>
<text x="14.2" y="402.4" transform="rotate(90 14.2 402.4)">A3</text>
</g>
<g font-size="2.2">
<text x="10.5" y="316.2" transform="rotate(90 10.5 316.2)">PROTELEVISION TECHNOLOGIES A/S - Kornmarksvej 21 - DK-2605 Br›ndby</text>
<text x="14.5" y="388.1" transform="rotate(90 14.5 388.1)">KU</text>
</g>
<g font-size="1.9">
<text x="13.7" y="225.1" transform="rotate(90 13.7 225.1)">NAVN</text>
<text x="15.4" y="225.1" transform="rotate(90 15.4 225.1)">NAME</text>
<text x="34.9" y="225" transform="rotate(90 34.9 225)">CLASS NO.</text>
<text x="48.6" y="227.3" transform="rotate(90 48.6 227.3)">SKALA</text>
<text x="50.7" y="227.5" transform="rotate(90 50.7 227.5)">SCALE</text>
<text x="63.8" y="227.2" transform="rotate(90 63.8 227.2)">RUHED</text>
<text x="65.9" y="224.7" transform="rotate(90 65.9 224.7)">ROUGHNESS</text>
<text x="70" y="226.1" transform="rotate(90 70 226.1)">. . R</text>
<text x="69.2" y="228.7" transform="rotate(90 69.2 228.7)">A</text>
<text x="70" y="231.1" transform="rotate(90 70 231.1)">IN MICROMETERS</text>
<text x="78.1" y="229.1" transform="rotate(90 78.1 229.1)">. .</text>
<text x="34.9" y="237.7" transform="rotate(90 34.9 237.7)">KLASSE NR.</text>
<text x="48.6" y="239.9" transform="rotate(90 48.6 239.9)">EUROP.</text>
<text x="50.7" y="240.8" transform="rotate(90 50.7 240.8)">PROJ.</text>
<text x="54.1" y="241.4" transform="rotate(90 54.1 241.4)">MM</text>
<text x="63.8" y="240.1" transform="rotate(90 63.8 240.1)">ENHED</text>
<text x="65.9" y="241" transform="rotate(90 65.9 241)">UNIT</text>
<text x="78.1" y="241.3" transform="rotate(90 78.1 241.3)">. .</text>
<text x="9.6" y="248.2" transform="rotate(90 9.6 248.2)">KONTROL</text>
<text x="11.4" y="248.2" transform="rotate(90 11.4 248.2)">CHECK</text>
<text x="39" y="254.3">BEHANDLING</text>
<text x="39.5" y="252.1">TREATMENT</text>
<text x="55.5" y="252.1">MATERIAL</text>
<text x="55.6" y="254.3">MATERIEL</text>
<text x="72.9" y="257.9" transform="rotate(90 72.9 257.9)">ISO 1302</text>
<text x="75.1" y="257.9" transform="rotate(90 75.1 257.9)">UN - D 28</text>
<text x="78.1" y="252.4" transform="rotate(90 78.1 252.4)">. .</text>
<text x="68.5" y="269.7" transform="rotate(90 68.5 269.7)">M•L</text>
<text x="70.3" y="269.7" transform="rotate(90 70.3 269.7)">DIMENSION</text>
<text x="10.5" y="271" transform="rotate(90 10.5 271)">DAT</text>
<text x="13.7" y="270.7" transform="rotate(90 13.7 270.7)">ERST.</text>
<text x="15.5" y="270.7" transform="rotate(90 15.5 270.7)">SUPERS.</text>
<text x="76" y="271.6" transform="rotate(90 76 271.6)">TOLERANCE HVOR INTET ANDET ER ANGIVET</text>
<text x="77.8" y="272.9" transform="rotate(90 77.8 272.9)">TOLERANCES UNLESS OTHERWISE STATED</text>
<text x="68.5" y="293.9" transform="rotate(90 68.5 293.9)">VINKEL</text>
<text x="70.2" y="293.9" transform="rotate(90 70.2 293.9)">ANGLE</text>
<text x="75.4" y="319.7" transform="rotate(90 75.4 319.7)">A</text>
<text x="13.8" y="326.7" transform="rotate(90 13.8 326.7)">BL</text>
<text x="15.5" y="326.8" transform="rotate(90 15.5 326.8)">SH</text>
<text x="13.8" y="332.1" transform="rotate(90 13.8 332.1)">BL</text>
<text x="15.5" y="332.2" transform="rotate(90 15.5 332.2)">SH</text>
<text x="69" y="335.7" transform="rotate(90 69 335.7)">ISO 5459</text>
<text x="71.2" y="335.7" transform="rotate(90 71.2 335.7)">UN - D 1660</text>
<text x="71.4" y="330.8" transform="rotate(90 71.4 330.8)">A</text>
<text x="75.5" y="335.7" transform="rotate(90 75.5 335.7)">ISO 1101</text>
<text x="77.6" y="335.7" transform="rotate(90 77.6 335.7)">UN - D 603</text>
<text x="68.5" y="350" transform="rotate(90 68.5 350)">POS</text>
<text x="70.2" y="349.5" transform="rotate(90 70.2 349.5)">ITEM</text>
<text x="50.1" y="363.2" transform="rotate(90 50.1 363.2)">ORDER NO.</text>
<text x="69.3" y="360" transform="rotate(90 69.3 360)">ASSEMBLY NO.</text>
<text x="65.3" y="368.6" transform="rotate(90 65.3 368.6)">PATTERN NO.</text>
<text x="50.1" y="377.9" transform="rotate(90 50.1 377.9)">ORDRE NR.</text>
<text x="69.3" y="377.9" transform="rotate(90 69.3 377.9)">SAMLINGS NR.</text>
<text x="65.3" y="384.4" transform="rotate(90 65.3 384.4)">MODEL NR.</text>
<text x="14.6" y="396.2" transform="rotate(90 14.6 396.2)">FORM</text>
<text x="49.2" y="397.2" transform="rotate(90 49.2 397.2)">ANTAL</text>
<text x="51.2" y="396.8" transform="rotate(90 51.2 396.8)">QUANT.</text>
<text x="68.5" y="397.2" transform="rotate(90 68.5 397.2)">ANTAL</text>
<text x="70.4" y="396.8" transform="rotate(90 70.4 396.8)">QUANT.</text>
</g>
</svg>
